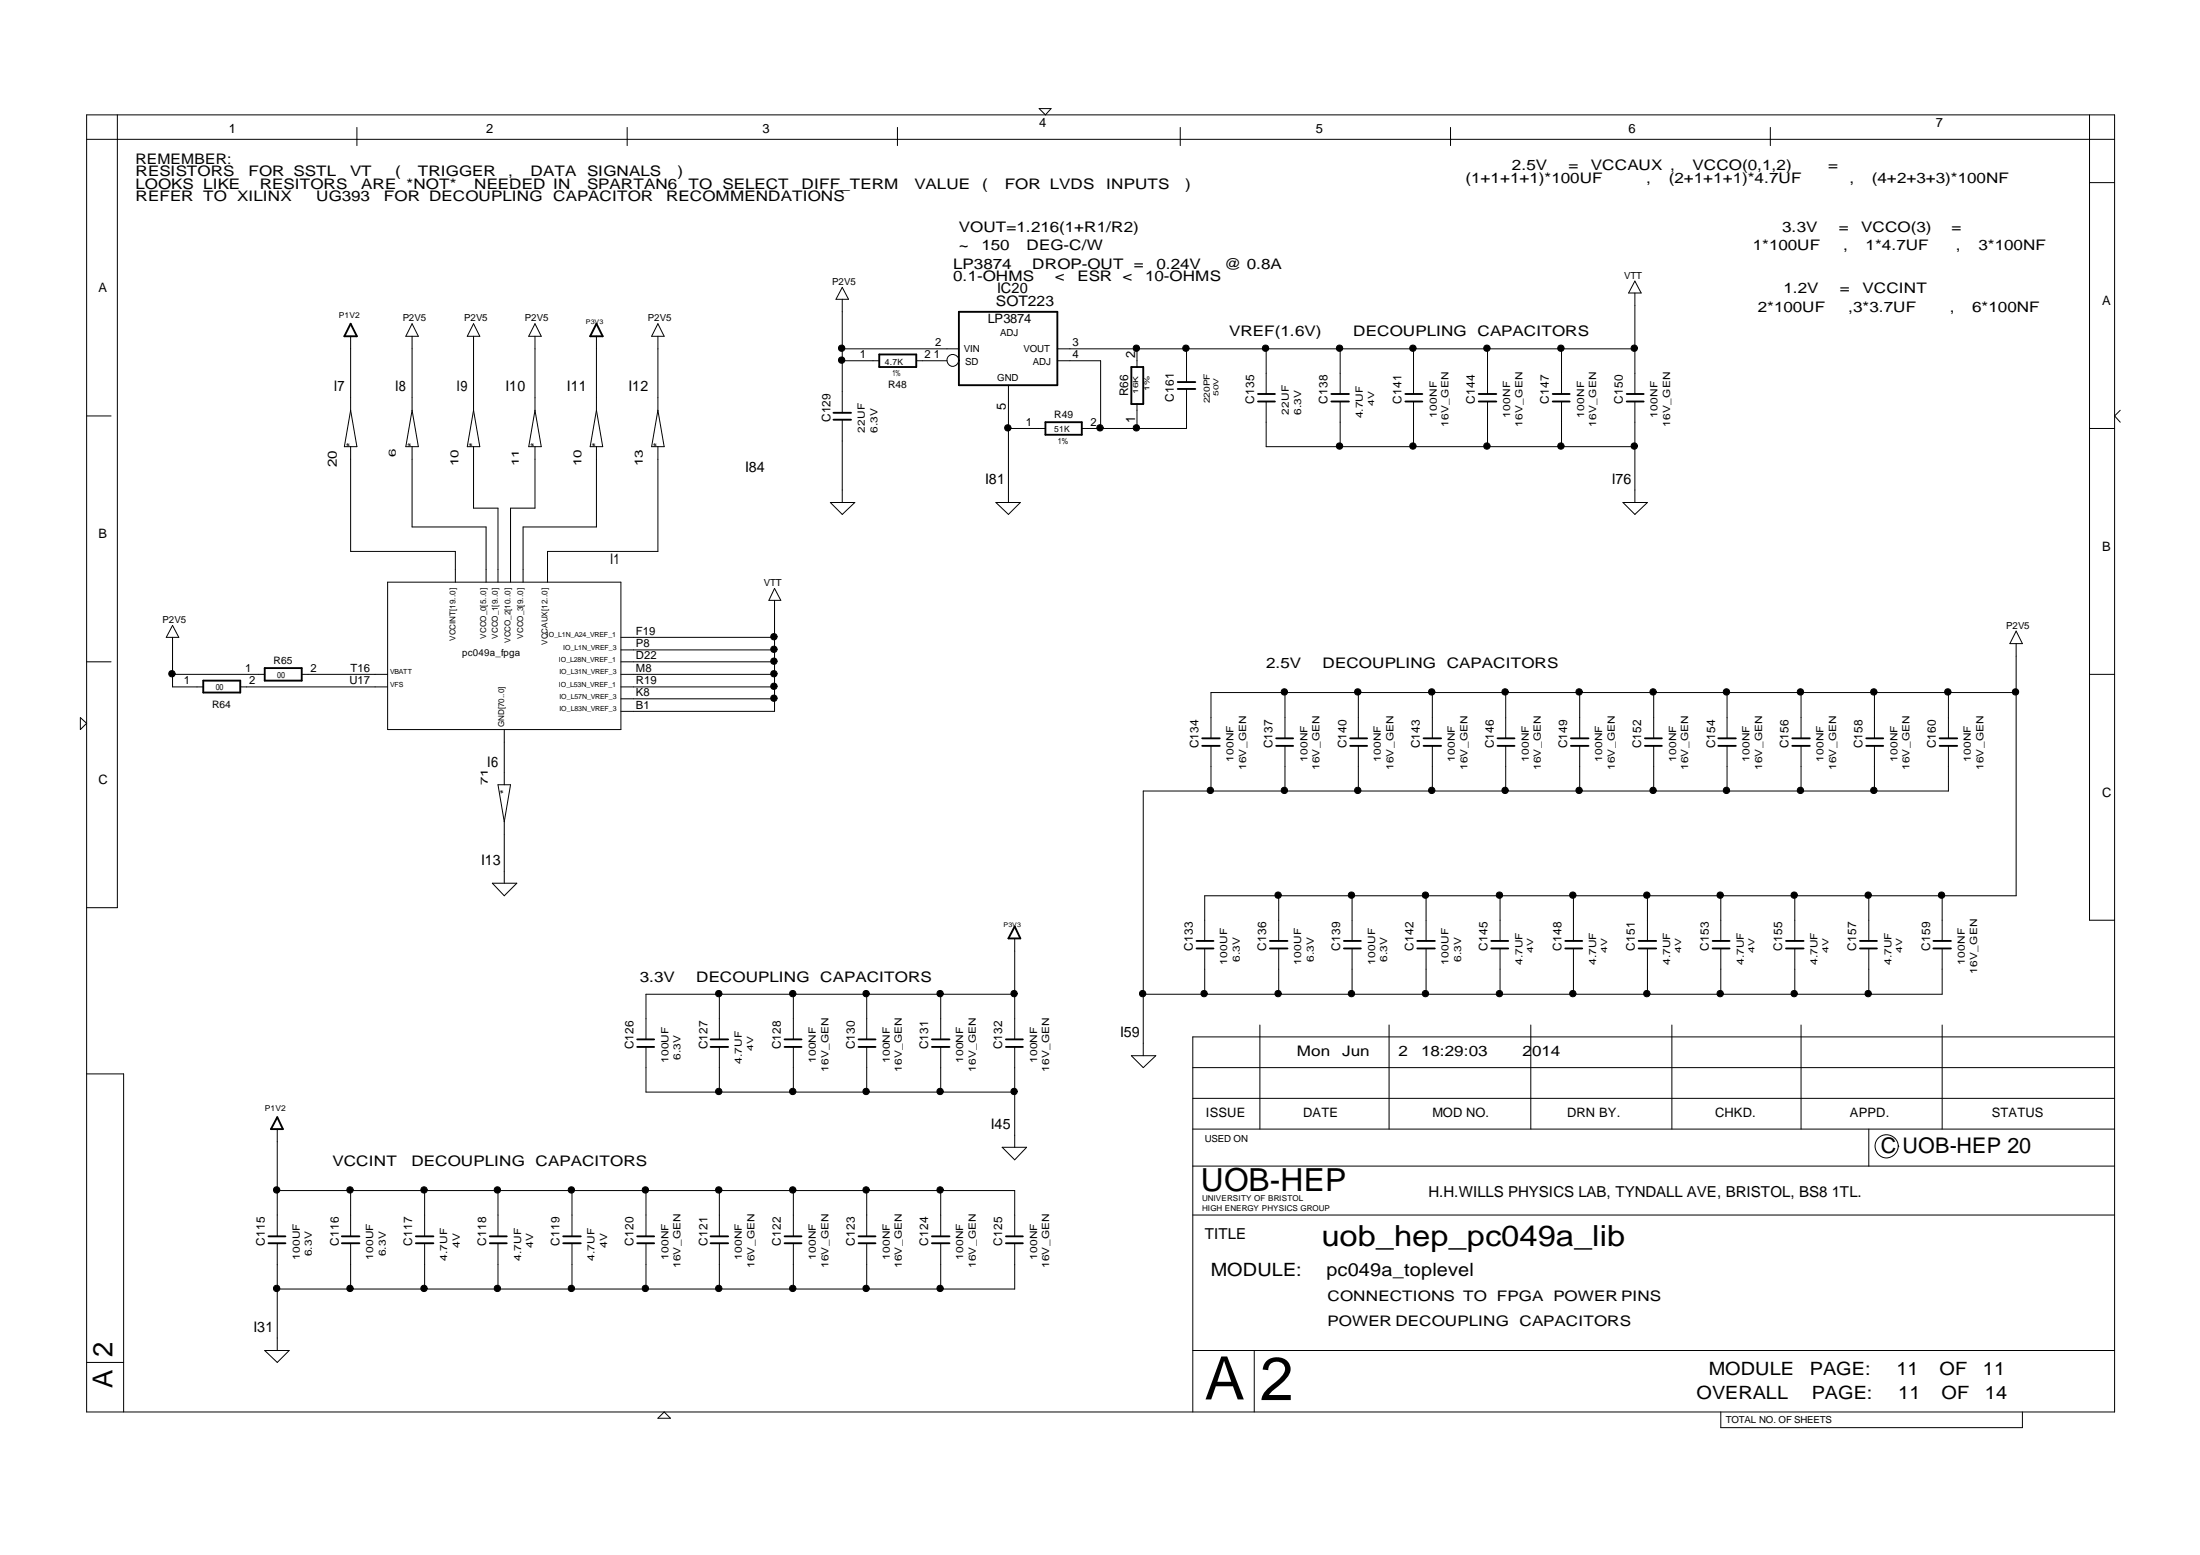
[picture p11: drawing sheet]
<svg xmlns="http://www.w3.org/2000/svg" width="297mm" height="210mm" viewBox="0 0 297 210" stroke-linecap="round" stroke-linejoin="round" font-family="sans-serif">
<g fill="none" stroke="#000" stroke-width=".25">
<path d="M47.3 43.7l.9 1.7h-1.7zM80.5 43.7l.9 1.7h-1.7zM112.5 56.7h2.4M112.5 55.7h2.4M118.7 47.8h5v1.7h-5zM129.5 42.1h13.3v9.9h-13.3zM141.2 57h4.9v1.7h-4.9zM152.8 49.5h1.6v5h-1.6zM159 52.5h2.4M159 51.6h2.4M169.9 54.2h2.2M169.9 53.2h2.2"/>
<path d="M179.8 54.2h2.3M179.8 53.2h2.3M189.8 54.2h2.2M189.8 53.2h2.2M199.7 54.2h2.3M199.7 53.2h2.3M209.6 54.2h2.3M209.6 53.2h2.3M219.6 54.2h2.3M219.6 53.2h2.3M27.4 91.9h5v1.6h-5zM35.7 90.2h5v1.7h-5z"/>
<path d="M162.3 99.7h2.4M172.3 99.7h2.3M182.3 99.7h2.3M192.2 99.7h2.4M202.2 99.7h2.3M212.1 99.7h2.4M222.1 99.7h2.3M232 99.7h2.4M242 99.7h2.4M252 99.7h2.3M261.9 99.7h2.4M162.3 100.7h2.4"/>
<path d="M172.3 100.7h2.3M182.3 100.7h2.3M192.2 100.7h2.4M202.2 100.7h2.3M212.1 100.7h2.4M222.1 100.7h2.3M232 100.7h2.4M242 100.7h2.4M252 100.7h2.3M261.9 100.7h2.4M137 125.1l.8 1.6h-1.6zM161.6 128h2.2"/>
<path d="M161.6 127h2.2M171.5 128h2.3M171.5 127h2.3M181.5 128h2.2M181.5 127h2.2M191.4 128h2.3M191.4 127h2.3M201.3 128h2.3M201.3 127h2.3M211.3 128h2.3M211.3 127h2.3M221.2 128h2.4"/>
<path d="M221.2 127h2.4M231.2 128h2.3M231.2 127h2.3M241.1 128h2.4M241.1 127h2.4M251.1 128h2.3M251.1 127h2.3M261 128h2.4M261 127h2.4M37.4 150.8l.8 1.6h-1.6zM86 141.3h2.3M86 140.3h2.3"/>
<path d="M95.9 141.3h2.4M95.9 140.3h2.4M105.9 141.3h2.3M105.9 140.3h2.3M115.9 141.3h2.3M115.9 140.3h2.3M125.8 141.3h2.4M125.8 140.3h2.4M135.8 141.3h2.3M135.8 140.3h2.3M36.2 167.8h2.3M36.2 166.9h2.3"/>
<path d="M46.2 167.8h2.3M46.2 166.9h2.3M56.1 167.8h2.4M56.1 166.9h2.4M66.1 167.8h2.3M66.1 166.9h2.3M76 167.8h2.4M76 166.9h2.4M86 167.8h2.3M86 166.9h2.3M95.9 167.8h2.4M95.9 166.9h2.4"/>
<path d="M105.9 167.8h2.3M105.9 166.9h2.3M115.9 167.8h2.3M115.9 166.9h2.3M125.8 167.8h2.4M125.8 166.9h2.4M135.8 167.8h2.3M135.8 166.9h2.3"/>
</g>
<g fill="none" stroke="#000" stroke-width=".14">
<path d="M11.7 15.5h273.8v175.1h-273.8zM11.7 18.8h273.8M15.8 15.5v107h-4.1M48.2 17.2v2.5M84.7 17.2v2.5M121.2 17.2v2.5M140.3 14.7h1.6l-.7 .8zM159.4 17.2v2.5M195.8 17.2v2.5M239 17.2v2.5M282.1 15.5v108.7h3.4M113.7 38.8l.9 1.6h-1.7z"/>
<path d="M220.7 39.6v13.6M220.7 37.9l.9 1.7h-1.7zM282.1 24.7h3.4M11.7 56.1h3.3M47.3 55.4l.9 4.9h-1.7zM47.3 45.4v10M55.6 55.4l.9 4.9h-1.7zM55.6 43.7l.9 1.7h-1.7zM55.6 45.4v10M63.9 55.4l.9 4.9h-1.7zM63.9 43.7l.9 1.7h-1.7zM63.9 45.4v10"/>
<path d="M72.2 55.4l.9 4.9h-1.7zM72.2 45.4v10M72.2 43.7l.9 1.7h-1.7zM80.5 55.4l.9 4.9h-1.7zM80.5 45.4v10M88.8 55.4l.9 4.9h-1.7zM88.8 45.4v10M88.8 43.7l.9 1.7h-1.7zM113.7 48.7h5M113.7 47.1h15.8M113.7 40.4v15.3M113.7 56.7v11.1"/>
<path d="M123.7 48.7h4.2M129.5 48.6a.8 .8 0 0 1-1.1 .8 .8 .8 0 0 1-.3-1.3 .8 .8 0 0 1 1.3 .2l.2 .4M136.2 52v15.8M136.2 57.8h5M142.8 48.7h5.8v9.1M142.8 47.1h77.9M153.5 47.1v2.4M153.5 54.5v3.3M160.2 52.5v5.3h-14.1M160.2 47.1v4.5M171 54.2v6.1h49.7M171 47.1v6.1"/>
<path d="M180.9 47.1v6.1M180.9 54.2v6.1M190.9 47.1v6.1M190.9 54.2v6.1M200.8 47.1v6.1M200.8 54.2v6.1M210.8 47.1v6.1M210.8 54.2v6.1M220.7 54.2v13.6M282.1 57.8h3.4M286.3 55.4l-.8 .7 .8 .9M47.3 60.3v14.1h14.2v4.2"/>
<path d="M52.3 78.6h31.5v19.9h-31.5zM55.6 60.3v10.8h10v7.5M63.9 60.3v8.3h3.3v10M72.2 60.3v8.3h-3.3v10M80.5 60.3v10.8h-9.9v7.5M88.8 60.3v14.1h-14.9v4.2M104.6 79.4l.8 1.6h-1.6zM112.1 67.8h3.3l-1.7 1.6zM134.5 67.8h3.3l-1.6 1.6zM219.1 67.8h3.3l-1.7 1.6zM10.8 96.9l.9 .7-.9 .9zM11.7 89.3h3.3"/>
<path d="M23.3 84.4l.8 1.6h-1.7zM23.3 91h12.4M23.3 86v6.7h4.1M32.4 92.7h19.9M40.7 91h11.6M68.1 98.5v7.4M83.8 86h20.8M83.8 87.7h20.8M83.8 89.3h20.8M83.8 91h20.8M83.8 92.7h20.8M83.8 94.3h20.8"/>
<path d="M104.6 81v15h-20.8M173.5 93.5v6.2M183.4 93.5v6.2M193.4 93.5v6.2M203.3 93.5v6.2M213.3 93.5v6.2M223.3 93.5v6.2M233.2 93.5v6.2M243.2 93.5v6.2M253.1 93.5v6.2M263.1 93.5v6.2M272.2 86.9v34h-109.5v6.1"/>
<path d="M272.2 93.5h-108.7v6.2M272.2 85.2l.9 1.7h-1.7zM282.1 91h3.4M66.5 119.2h3.3l-1.7 1.7zM67.2 105.9h1.7l-.8 5zM68.1 110.9v8.3M163.5 100.7v6.1M173.5 100.7v6.1M183.4 100.7v6.1M193.4 100.7v6.1M203.3 100.7v6.1M213.3 100.7v6.1"/>
<path d="M223.3 100.7v6.1M233.2 100.7v6.1M243.2 100.7v6.1M253.1 100.7v6.1M263.1 100.7v6.1h-108.7v35.7M97.1 134.2v6.1M107.1 134.2v6.1M117 134.2v6.1M127 134.2v6.1M137 126.7v13.6M137 134.2h-49.8v6.1M162.7 128v6.2"/>
<path d="M170.1 138.4v14M172.6 120.9v6.1M172.6 128v6.2M182.6 120.9v6.1M182.6 128v6.2M187.5 138.4v14M192.5 120.9v6.1M192.5 128v6.2M202.5 120.9v6.1M202.5 128v6.2M206.7 138.4v14M212.4 120.9v6.1"/>
<path d="M212.4 128v6.2M222.4 120.9v6.1M222.4 128v6.2M225.7 138.4v14M232.3 120.9v6.1M232.3 128v6.2M242.3 120.9v6.1M242.3 128v6.2M243.2 138.4v14M252.3 120.9v6.1M252.3 128v6.2M262.2 120.9v6.1"/>
<path d="M262.2 128v6.2h-107.8M262.2 138.4v14M285.5 140h-124.5v50.6M11.7 145h5v45.6M37.4 152.4v14.5M87.2 141.3v6.1h49.8M97.1 141.3v6.1M107.1 141.3v6.1M117 141.3v6.1M127 141.3v6.1M135.3 154.9h3.3l-1.6 1.7zM137 141.3v13.6"/>
<path d="M152.8 142.5h3.3l-1.7 1.6zM161 148.3h124.5M161 144.1h124.5M161 157.4h124.5M161 152.4h124.5M252.3 152.4v5M256.3 154.7a1.56 1.56 0 0 1-2.2 1.5 1.56 1.56 0 0 1-.4-2.6 1.56 1.56 0 0 1 2.5 .6l.2 .6M37.4 167.8v14.5M37.4 160.7h99.6v6.2M47.3 160.7v6.2M47.3 167.8v6.2M57.3 160.7v6.2"/>
<path d="M57.3 167.8v6.2M67.2 160.7v6.2M67.2 167.8v6.2M77.2 160.7v6.2M77.2 167.8v6.2M87.2 160.7v6.2M87.2 167.8v6.2M97.1 160.7v6.2M97.1 167.8v6.2M107.1 160.7v6.2M107.1 167.8v6.2M117 160.7v6.2"/>
<path d="M117 167.8v6.2M127 160.7v6.2M127 167.8v6.2M137 167.8v6.2h-99.6M161 164h124.5M11.7 183.9h5M35.7 182.3h3.3l-1.6 1.6zM88.8 191.4l.9-.8 .8 .8zM161 182.3h124.5M169.3 182.3v8.3M232.3 190.6v2.1h40.8v-2.1"/>
<circle cx="113.6" cy="47" r=".43"/>
<circle cx="113.6" cy="48.6" r=".43"/>
<circle cx="136.1" cy="57.8" r=".43"/>
<circle cx="148.5" cy="57.8" r=".43"/>
<circle cx="153.4" cy="57.8" r=".43"/>
<circle cx="153.4" cy="47" r=".43"/>
<circle cx="160.1" cy="47" r=".43"/>
<circle cx="170.9" cy="47" r=".43"/>
<circle cx="180.9" cy="47" r=".43"/>
<circle cx="190.8" cy="47" r=".43"/>
<circle cx="200.8" cy="47" r=".43"/>
<circle cx="210.7" cy="47" r=".43"/>
<circle cx="220.6" cy="47" r=".43"/>
<circle cx="180.9" cy="60.2" r=".43"/>
<circle cx="190.8" cy="60.2" r=".43"/>
<circle cx="200.8" cy="60.2" r=".43"/>
<circle cx="210.7" cy="60.2" r=".43"/>
<circle cx="220.6" cy="60.2" r=".43"/>
<circle cx="23.2" cy="90.9" r=".43"/>
<circle cx="104.5" cy="87.6" r=".43"/>
<circle cx="104.5" cy="85.9" r=".43"/>
<circle cx="104.5" cy="90.9" r=".43"/>
<circle cx="104.5" cy="94.2" r=".43"/>
<circle cx="104.5" cy="89.3" r=".43"/>
<circle cx="104.5" cy="92.6" r=".43"/>
<circle cx="173.4" cy="93.4" r=".43"/>
<circle cx="183.3" cy="93.4" r=".43"/>
<circle cx="193.3" cy="93.4" r=".43"/>
<circle cx="203.2" cy="93.4" r=".43"/>
<circle cx="213.2" cy="93.4" r=".43"/>
<circle cx="223.2" cy="93.4" r=".43"/>
<circle cx="233.1" cy="93.4" r=".43"/>
<circle cx="243.1" cy="93.4" r=".43"/>
<circle cx="253" cy="93.4" r=".43"/>
<circle cx="263" cy="93.4" r=".43"/>
<circle cx="272.1" cy="93.4" r=".43"/>
<circle cx="163.4" cy="106.7" r=".43"/>
<circle cx="173.4" cy="106.7" r=".43"/>
<circle cx="183.3" cy="106.7" r=".43"/>
<circle cx="193.3" cy="106.7" r=".43"/>
<circle cx="203.2" cy="106.7" r=".43"/>
<circle cx="213.2" cy="106.7" r=".43"/>
<circle cx="223.2" cy="106.7" r=".43"/>
<circle cx="233.1" cy="106.7" r=".43"/>
<circle cx="243.1" cy="106.7" r=".43"/>
<circle cx="253" cy="106.7" r=".43"/>
<circle cx="97" cy="134.1" r=".43"/>
<circle cx="107" cy="134.1" r=".43"/>
<circle cx="116.9" cy="134.1" r=".43"/>
<circle cx="126.9" cy="134.1" r=".43"/>
<circle cx="136.9" cy="134.1" r=".43"/>
<circle cx="154.3" cy="134.1" r=".43"/>
<circle cx="162.6" cy="134.1" r=".43"/>
<circle cx="172.6" cy="120.8" r=".43"/>
<circle cx="172.6" cy="134.1" r=".43"/>
<circle cx="182.5" cy="120.8" r=".43"/>
<circle cx="182.5" cy="134.1" r=".43"/>
<circle cx="192.5" cy="120.8" r=".43"/>
<circle cx="192.5" cy="134.1" r=".43"/>
<circle cx="202.4" cy="120.8" r=".43"/>
<circle cx="202.4" cy="134.1" r=".43"/>
<circle cx="212.4" cy="120.8" r=".43"/>
<circle cx="212.4" cy="134.1" r=".43"/>
<circle cx="222.3" cy="120.8" r=".43"/>
<circle cx="222.3" cy="134.1" r=".43"/>
<circle cx="232.2" cy="120.8" r=".43"/>
<circle cx="232.2" cy="134.1" r=".43"/>
<circle cx="242.2" cy="120.8" r=".43"/>
<circle cx="242.2" cy="134.1" r=".43"/>
<circle cx="252.2" cy="120.8" r=".43"/>
<circle cx="252.2" cy="134.1" r=".43"/>
<circle cx="262.1" cy="120.8" r=".43"/>
<circle cx="97" cy="147.3" r=".43"/>
<circle cx="107" cy="147.3" r=".43"/>
<circle cx="116.9" cy="147.3" r=".43"/>
<circle cx="126.9" cy="147.3" r=".43"/>
<circle cx="136.9" cy="147.3" r=".43"/>
<circle cx="37.3" cy="160.6" r=".43"/>
<circle cx="37.3" cy="173.9" r=".43"/>
<circle cx="47.3" cy="160.6" r=".43"/>
<circle cx="47.3" cy="173.9" r=".43"/>
<circle cx="57.2" cy="160.6" r=".43"/>
<circle cx="57.2" cy="173.9" r=".43"/>
<circle cx="67.1" cy="160.6" r=".43"/>
<circle cx="67.1" cy="173.9" r=".43"/>
<circle cx="77.1" cy="160.6" r=".43"/>
<circle cx="77.1" cy="173.9" r=".43"/>
<circle cx="87.1" cy="160.6" r=".43"/>
<circle cx="87.1" cy="173.9" r=".43"/>
<circle cx="97" cy="160.6" r=".43"/>
<circle cx="97" cy="173.9" r=".43"/>
<circle cx="107" cy="160.6" r=".43"/>
<circle cx="107" cy="173.9" r=".43"/>
<circle cx="116.9" cy="173.9" r=".43"/>
<circle cx="116.9" cy="160.6" r=".43"/>
<circle cx="126.9" cy="173.9" r=".43"/>
<circle cx="126.9" cy="160.6" r=".43"/>
</g>
<g fill="#000">
<circle cx="113.6" cy="47" r=".43"/>
<circle cx="113.6" cy="48.6" r=".43"/>
<circle cx="136.1" cy="57.8" r=".43"/>
<circle cx="148.5" cy="57.8" r=".43"/>
<circle cx="153.4" cy="57.8" r=".43"/>
<circle cx="153.4" cy="47" r=".43"/>
<circle cx="160.1" cy="47" r=".43"/>
<circle cx="170.9" cy="47" r=".43"/>
<circle cx="180.9" cy="47" r=".43"/>
<circle cx="190.8" cy="47" r=".43"/>
<circle cx="200.8" cy="47" r=".43"/>
<circle cx="210.7" cy="47" r=".43"/>
<circle cx="220.6" cy="47" r=".43"/>
<circle cx="180.9" cy="60.2" r=".43"/>
<circle cx="190.8" cy="60.2" r=".43"/>
<circle cx="200.8" cy="60.2" r=".43"/>
<circle cx="210.7" cy="60.2" r=".43"/>
<circle cx="220.6" cy="60.2" r=".43"/>
<circle cx="23.2" cy="90.9" r=".43"/>
<circle cx="104.5" cy="87.6" r=".43"/>
<circle cx="104.5" cy="85.9" r=".43"/>
<circle cx="104.5" cy="90.9" r=".43"/>
<circle cx="104.5" cy="94.2" r=".43"/>
<circle cx="104.5" cy="89.3" r=".43"/>
<circle cx="104.5" cy="92.6" r=".43"/>
<circle cx="173.4" cy="93.4" r=".43"/>
<circle cx="183.3" cy="93.4" r=".43"/>
<circle cx="193.3" cy="93.4" r=".43"/>
<circle cx="203.2" cy="93.4" r=".43"/>
<circle cx="213.2" cy="93.4" r=".43"/>
<circle cx="223.2" cy="93.4" r=".43"/>
<circle cx="233.1" cy="93.4" r=".43"/>
<circle cx="243.1" cy="93.4" r=".43"/>
<circle cx="253" cy="93.4" r=".43"/>
<circle cx="263" cy="93.4" r=".43"/>
<circle cx="272.1" cy="93.4" r=".43"/>
<circle cx="163.4" cy="106.7" r=".43"/>
<circle cx="173.4" cy="106.7" r=".43"/>
<circle cx="183.3" cy="106.7" r=".43"/>
<circle cx="193.3" cy="106.7" r=".43"/>
<circle cx="203.2" cy="106.7" r=".43"/>
<circle cx="213.2" cy="106.7" r=".43"/>
<circle cx="223.2" cy="106.7" r=".43"/>
<circle cx="233.1" cy="106.7" r=".43"/>
<circle cx="243.1" cy="106.7" r=".43"/>
<circle cx="253" cy="106.7" r=".43"/>
<circle cx="97" cy="134.1" r=".43"/>
<circle cx="107" cy="134.1" r=".43"/>
<circle cx="116.9" cy="134.1" r=".43"/>
<circle cx="126.9" cy="134.1" r=".43"/>
<circle cx="136.9" cy="134.1" r=".43"/>
<circle cx="154.3" cy="134.1" r=".43"/>
<circle cx="162.6" cy="134.1" r=".43"/>
<circle cx="172.6" cy="120.8" r=".43"/>
<circle cx="172.6" cy="134.1" r=".43"/>
<circle cx="182.5" cy="120.8" r=".43"/>
<circle cx="182.5" cy="134.1" r=".43"/>
<circle cx="192.5" cy="120.8" r=".43"/>
<circle cx="192.5" cy="134.1" r=".43"/>
<circle cx="202.4" cy="120.8" r=".43"/>
<circle cx="202.4" cy="134.1" r=".43"/>
<circle cx="212.4" cy="120.8" r=".43"/>
<circle cx="212.4" cy="134.1" r=".43"/>
<circle cx="222.3" cy="120.8" r=".43"/>
<circle cx="222.3" cy="134.1" r=".43"/>
<circle cx="232.2" cy="120.8" r=".43"/>
<circle cx="232.2" cy="134.1" r=".43"/>
<circle cx="242.2" cy="120.8" r=".43"/>
<circle cx="242.2" cy="134.1" r=".43"/>
<circle cx="252.2" cy="120.8" r=".43"/>
<circle cx="252.2" cy="134.1" r=".43"/>
<circle cx="262.1" cy="120.8" r=".43"/>
<circle cx="97" cy="147.3" r=".43"/>
<circle cx="107" cy="147.3" r=".43"/>
<circle cx="116.9" cy="147.3" r=".43"/>
<circle cx="126.9" cy="147.3" r=".43"/>
<circle cx="136.9" cy="147.3" r=".43"/>
<circle cx="37.3" cy="160.6" r=".43"/>
<circle cx="37.3" cy="173.9" r=".43"/>
<circle cx="47.3" cy="160.6" r=".43"/>
<circle cx="47.3" cy="173.9" r=".43"/>
<circle cx="57.2" cy="160.6" r=".43"/>
<circle cx="57.2" cy="173.9" r=".43"/>
<circle cx="67.1" cy="160.6" r=".43"/>
<circle cx="67.1" cy="173.9" r=".43"/>
<circle cx="77.1" cy="160.6" r=".43"/>
<circle cx="77.1" cy="173.9" r=".43"/>
<circle cx="87.1" cy="160.6" r=".43"/>
<circle cx="87.1" cy="173.9" r=".43"/>
<circle cx="97" cy="160.6" r=".43"/>
<circle cx="97" cy="173.9" r=".43"/>
<circle cx="107" cy="160.6" r=".43"/>
<circle cx="107" cy="173.9" r=".43"/>
<circle cx="116.9" cy="173.9" r=".43"/>
<circle cx="116.9" cy="160.6" r=".43"/>
<circle cx="126.9" cy="173.9" r=".43"/>
<circle cx="126.9" cy="160.6" r=".43"/>
</g>
<text font-size="8.2" x="170.1" y="189">2</text>
<text font-size="8.1" x="162.7" y="188.9">A</text>
<text font-size="4.3" x="162.1" y="160.7">UOB-HEP</text>
<text font-size="3.9" x="178.4" y="168.2">uob_hep_pc049a_lib</text>
<g font-size="3.7">
<text x="15.2" y="183.1" transform="rotate(-90 15.2 183.1)">2</text>
<text x="15.2" y="187.3" transform="rotate(-90 15.2 187.3)">A</text>
</g>
<text font-size="2.9" x="253.9" y="155.6">C UOB-HEP 20</text>
<g font-size="2.5">
<text x="163.5" y="172.3">MODULE:</text>
<text x="179.1" y="172.3">pc049a_toplevel</text>
<text x="230.7" y="185.6">MODULE</text>
<text x="244.4" y="185.6">PAGE:</text>
<text x="256" y="185.6">11</text>
<text x="261.9" y="185.6">OF</text>
<text x="267.7" y="185.6">11</text>
<text x="229" y="188.9">OVERALL</text>
<text x="244.6" y="188.9">PAGE:</text>
<text x="256.3" y="188.9">11</text>
<text x="262.1" y="188.9">OF</text>
<text x="268" y="188.9">14</text>
</g>
<g font-size="2">
<text x="18.3" y="23.8">RESISTORS</text>
<text x="18.3" y="22.2">REMEMBER:</text>
<text x="33.5" y="23.8">FOR SSTL</text>
<text x="47.3" y="23.8">VT</text>
<text x="53.4" y="23.8">(</text>
<text x="56.4" y="23.8">TRIGGER</text>
<text x="68.6" y="23.8">,</text>
<text x="71.6" y="23.8">DATA</text>
<text x="79.3" y="23.8">SIGNALS</text>
<text x="91.5" y="23.8">)</text>
<text x="204.1" y="23">2.5V</text>
<text x="211.8" y="23">=</text>
<text x="214.8" y="23">VCCAUX ,</text>
<text x="228.5" y="23">VCCO(0,1,2)</text>
<text x="246.8" y="23">=</text>
<text x="18.3" y="27.1">REFER TO XILINX</text>
<text x="18.3" y="25.5">LOOKS LIKE</text>
<text x="35.1" y="25.5">RESITORS</text>
<text x="42.7" y="27.1">UG393</text>
<text x="48.8" y="25.5">ARE *NOT*</text>
<text x="51.8" y="27.1">FOR DECOUPLING</text>
<text x="64" y="25.5">NEEDED IN</text>
<text x="74.7" y="27.1">CAPACITOR</text>
<text x="79.3" y="25.5">SPARTAN6</text>
<text x="89.9" y="27.1">RECOMMENDATIONS</text>
<text x="93" y="25.5">TO SELECT</text>
<text x="108.2" y="25.5">DIFF_TERM</text>
<text x="123.5" y="25.5">VALUE</text>
<text x="132.6" y="25.5">(</text>
<text x="135.6" y="25.5">FOR LVDS</text>
<text x="149.4" y="25.5">INPUTS</text>
<text x="160" y="25.5">)</text>
<text x="197.9" y="24.7">(1+1+1+1)*100UF</text>
<text x="222.3" y="24.7">,</text>
<text x="225.3" y="24.7">(2+1+1+1)*4.7UF</text>
<text x="249.7" y="24.7">,</text>
<text x="252.7" y="24.7">(4+2+3+3)*100NF</text>
<text x="129.5" y="31.3">VOUT=1.216(1+R1/R2)</text>
<text x="129.5" y="33.8">~</text>
<text x="132.5" y="33.8">150</text>
<text x="138.6" y="33.8">DEG-C/W</text>
<text x="236.7" y="33.8">1*100UF</text>
<text x="240.6" y="31.3">3.3V</text>
<text x="248.3" y="31.3">=</text>
<text x="248.8" y="33.8">,</text>
<text x="251.3" y="31.3">VCCO(3)</text>
<text x="251.9" y="33.8">1*4.7UF</text>
<text x="263.5" y="31.3">=</text>
<text x="264.1" y="33.8">,</text>
<text x="267.1" y="33.8">3*100NF</text>
<text x="128.7" y="36.2">LP3874</text>
<text x="128.7" y="37.9">0.1-OHMS</text>
<text x="134.5" y="41.2">SOT223</text>
<text x="134.6" y="39.6">IC20</text>
<text x="139.4" y="36.2">DROP-OUT</text>
<text x="142.4" y="37.9">&lt;</text>
<text x="145.5" y="37.9">ESR</text>
<text x="151.6" y="37.9">&lt;</text>
<text x="153.1" y="36.2">=</text>
<text x="154.6" y="37.9">10-OHMS</text>
<text x="156.1" y="36.2">0.24V</text>
<text x="165.3" y="36.2">@ 0.8A</text>
<text x="240.8" y="39.6">1.2V</text>
<text x="248.4" y="39.6">=</text>
<text x="251.5" y="39.6">VCCINT</text>
<text x="166" y="45.4">VREF(1.6V)</text>
<text x="182.7" y="45.4">DECOUPLING</text>
<text x="199.5" y="45.4">CAPACITORS</text>
<text x="237.3" y="42.1">2*100UF</text>
<text x="249.5" y="42.1">,3*3.7UF</text>
<text x="263.2" y="42.1">,</text>
<text x="266.3" y="42.1">6*100NF</text>
<text x="45.1" y="52.8">I7</text>
<text x="53.4" y="52.8">I8</text>
<text x="61.6" y="52.8">I9</text>
<text x="68.3" y="52.8">I10</text>
<text x="76.6" y="52.8">I11</text>
<text x="84.8" y="52.8">I12</text>
<text x="100.6" y="63.7">I84</text>
<text x="133" y="65.3">I81</text>
<text x="217.6" y="65.3">I76</text>
<text x="82.4" y="76.1">I1</text>
<text x="171" y="90.2">2.5V</text>
<text x="178.6" y="90.2">DECOUPLING</text>
<text x="195.3" y="90.2">CAPACITORS</text>
<text x="65.8" y="103.5">I6</text>
<text x="65" y="116.8">I13</text>
<text x="86.4" y="132.5">3.3V</text>
<text x="94" y="132.5">DECOUPLING</text>
<text x="110.8" y="132.5">CAPACITORS</text>
<text x="151.2" y="140">I59</text>
<text x="175.1" y="142.5">Mon</text>
<text x="181.2" y="142.5">Jun</text>
<text x="188.8" y="142.5">2</text>
<text x="191.9" y="142.5">18:29:03</text>
<text x="205.6" y="142.5">2014</text>
<text x="133.8" y="152.4">I45</text>
<text x="44.9" y="157.4">VCCINT</text>
<text x="55.6" y="157.4">DECOUPLING</text>
<text x="72.3" y="157.4">CAPACITORS</text>
<text x="192.9" y="161.6">H.H.WILLS PHYSICS LAB, TYNDALL AVE, BRISTOL, BS8 1TL.</text>
<text x="162.7" y="167.3">TITLE</text>
<text x="34.2" y="179.8">I31</text>
<text x="179.3" y="179">POWER DECOUPLING</text>
<text x="179.3" y="175.6">CONNECTIONS TO FPGA POWER PINS</text>
<text x="205.2" y="179">CAPACITORS</text>
</g>
<g font-size="1.7">
<text x="30.9" y="18">1</text>
<text x="65.6" y="18">2</text>
<text x="103" y="18">3</text>
<text x="140.3" y="17.1">4</text>
<text x="177.6" y="18">5</text>
<text x="219.9" y="18">6</text>
<text x="261.4" y="17.1">7</text>
<text x="13.3" y="39.5">A</text>
<text x="283.8" y="41.2">A</text>
<text x="133.4" y="43.6">LP3874</text>
<text x="153.3" y="48.4" transform="rotate(-90 153.3 48.4)">2</text>
<text x="135.8" y="55.4" transform="rotate(-90 135.8 55.4)">5</text>
<text x="153.3" y="57.2" transform="rotate(-90 153.3 57.2)">1</text>
<text x="45.5" y="63.1" transform="rotate(-90 45.5 63.1)">20</text>
<text x="13.3" y="72.7">B</text>
<text x="283.8" y="74.3">B</text>
<text x="13.3" y="105.8">C</text>
<text x="283.8" y="107.5">C</text>
<text x="162.8" y="150.7">ISSUE</text>
<text x="175.9" y="150.7">DATE</text>
<text x="193.4" y="150.7">MOD NO.</text>
<text x="211.6" y="150.7">DRN BY.</text>
<text x="231.6" y="150.7">CHKD.</text>
<text x="249.8" y="150.7">APPD.</text>
<text x="268.9" y="150.7">STATUS</text>
</g>
<g font-size="1.6">
<text x="152.3" y="53.5" transform="rotate(-90 152.3 53.5)">R66</text>
<text x="112.1" y="57" transform="rotate(-90 112.1 57)">C129</text>
<text x="158.5" y="54.2" transform="rotate(-90 158.5 54.2)">C161</text>
<text x="169.3" y="54.5" transform="rotate(-90 169.3 54.5)">C135</text>
<text x="179.3" y="54.5" transform="rotate(-90 179.3 54.5)">C138</text>
<text x="189.2" y="54.5" transform="rotate(-90 189.2 54.5)">C141</text>
<text x="199.1" y="54.5" transform="rotate(-90 199.1 54.5)">C144</text>
<text x="209.1" y="54.5" transform="rotate(-90 209.1 54.5)">C147</text>
<text x="219.1" y="54.5" transform="rotate(-90 219.1 54.5)">C150</text>
<text x="161.8" y="101" transform="rotate(-90 161.8 101)">C134</text>
<text x="171.8" y="101" transform="rotate(-90 171.8 101)">C137</text>
<text x="181.8" y="101" transform="rotate(-90 181.8 101)">C140</text>
<text x="191.7" y="101" transform="rotate(-90 191.7 101)">C143</text>
<text x="201.7" y="101" transform="rotate(-90 201.7 101)">C146</text>
<text x="211.6" y="101" transform="rotate(-90 211.6 101)">C149</text>
<text x="221.6" y="101" transform="rotate(-90 221.6 101)">C152</text>
<text x="231.6" y="101" transform="rotate(-90 231.6 101)">C154</text>
<text x="241.5" y="101" transform="rotate(-90 241.5 101)">C156</text>
<text x="251.5" y="101" transform="rotate(-90 251.5 101)">C158</text>
<text x="261.4" y="101" transform="rotate(-90 261.4 101)">C160</text>
<text x="161" y="128.4" transform="rotate(-90 161 128.4)">C133</text>
<text x="171" y="128.4" transform="rotate(-90 171 128.4)">C136</text>
<text x="180.9" y="128.4" transform="rotate(-90 180.9 128.4)">C139</text>
<text x="190.9" y="128.4" transform="rotate(-90 190.9 128.4)">C142</text>
<text x="200.8" y="128.4" transform="rotate(-90 200.8 128.4)">C145</text>
<text x="210.8" y="128.4" transform="rotate(-90 210.8 128.4)">C148</text>
<text x="220.7" y="128.4" transform="rotate(-90 220.7 128.4)">C151</text>
<text x="230.7" y="128.4" transform="rotate(-90 230.7 128.4)">C153</text>
<text x="240.6" y="128.4" transform="rotate(-90 240.6 128.4)">C155</text>
<text x="250.6" y="128.4" transform="rotate(-90 250.6 128.4)">C157</text>
<text x="260.6" y="128.4" transform="rotate(-90 260.6 128.4)">C159</text>
<text x="85.5" y="141.7" transform="rotate(-90 85.5 141.7)">C126</text>
<text x="95.5" y="141.7" transform="rotate(-90 95.5 141.7)">C127</text>
<text x="105.4" y="141.7" transform="rotate(-90 105.4 141.7)">C128</text>
<text x="115.4" y="141.7" transform="rotate(-90 115.4 141.7)">C130</text>
<text x="125.3" y="141.7" transform="rotate(-90 125.3 141.7)">C131</text>
<text x="135.3" y="141.7" transform="rotate(-90 135.3 141.7)">C132</text>
<text x="35.7" y="168.2" transform="rotate(-90 35.7 168.2)">C115</text>
<text x="45.7" y="168.2" transform="rotate(-90 45.7 168.2)">C116</text>
<text x="55.6" y="168.2" transform="rotate(-90 55.6 168.2)">C117</text>
<text x="65.6" y="168.2" transform="rotate(-90 65.6 168.2)">C118</text>
<text x="75.5" y="168.2" transform="rotate(-90 75.5 168.2)">C119</text>
<text x="85.5" y="168.2" transform="rotate(-90 85.5 168.2)">C120</text>
<text x="95.5" y="168.2" transform="rotate(-90 95.5 168.2)">C121</text>
<text x="105.4" y="168.2" transform="rotate(-90 105.4 168.2)">C122</text>
<text x="115.4" y="168.2" transform="rotate(-90 115.4 168.2)">C123</text>
<text x="125.3" y="168.2" transform="rotate(-90 125.3 168.2)">C124</text>
<text x="135.3" y="168.2" transform="rotate(-90 135.3 168.2)">C125</text>
</g>
<g font-size="1.5">
<text x="126.3" y="46.7">2</text>
<text x="144.8" y="46.7">3</text>
<text x="116.1" y="48.4">1</text>
<text x="124.8" y="48.4">2</text>
<text x="126.1" y="48.4">1</text>
<text x="144.8" y="48.4">4</text>
<text x="138.5" y="57.5">1</text>
<text x="147.2" y="57.5">2</text>
<text x="47.8" y="60.3" transform="rotate(-90 47.8 60.3)">*</text>
<text x="56.1" y="60.3" transform="rotate(-90 56.1 60.3)">*</text>
<text x="61.9" y="62.9" transform="rotate(-90 61.9 62.9)">10</text>
<text x="64.4" y="60.3" transform="rotate(-90 64.4 60.3)">*</text>
<text x="72.7" y="60.3" transform="rotate(-90 72.7 60.3)">*</text>
<text x="78.5" y="62.9" transform="rotate(-90 78.5 62.9)">10</text>
<text x="81" y="60.3" transform="rotate(-90 81 60.3)">*</text>
<text x="86.8" y="62.9" transform="rotate(-90 86.8 62.9)">13</text>
<text x="89.3" y="60.3" transform="rotate(-90 89.3 60.3)">*</text>
<text x="85.9" y="89">D22</text>
<text x="85.9" y="87.4">P8</text>
<text x="85.9" y="85.7">F19</text>
<text x="24.8" y="92.4">1</text>
<text x="33.1" y="90.7">1</text>
<text x="33.6" y="92.4">2</text>
<text x="41.9" y="90.7">2</text>
<text x="47.2" y="92.4">U17</text>
<text x="47.3" y="90.7">T16</text>
<text x="85.9" y="95.7">B1</text>
<text x="85.9" y="94">K8</text>
<text x="85.9" y="92.4">R19</text>
<text x="85.9" y="90.7">M8</text>
<text x="68.6" y="107.1" transform="rotate(-90 68.6 107.1)">*</text>
</g>
<g font-size="1.4">
<text x="119.9" y="52.3">R48</text>
<text x="142.3" y="56.5">R49</text>
<text x="36.9" y="89.7">R65</text>
<text x="28.6" y="95.5">R64</text>
</g>
<g font-size="1.3">
<text x="112.4" y="38.5">P2V5</text>
<text x="219.3" y="37.6">VTT</text>
<text x="54.4" y="43.4">P2V5</text>
<text x="62.7" y="43.4">P2V5</text>
<text x="70.9" y="43.4">P2V5</text>
<text x="87.5" y="43.4">P2V5</text>
<text x="130.1" y="47.5">VIN</text>
<text x="135.1" y="45.4">ADJ</text>
<text x="138.2" y="47.5">VOUT</text>
<text x="130.3" y="49.2">SD</text>
<text x="134.6" y="51.4">GND</text>
<text x="139.5" y="49.2">ADJ</text>
<text x="116.8" y="58.4" transform="rotate(-90 116.8 58.4)">22UF</text>
<text x="118.5" y="58.4" transform="rotate(-90 118.5 58.4)">6.3V</text>
<text x="174" y="56" transform="rotate(-90 174 56)">22UF</text>
<text x="175.7" y="56" transform="rotate(-90 175.7 56)">6.3V</text>
<text x="184" y="56.5" transform="rotate(-90 184 56.5)">4.7UF</text>
<text x="194" y="56.4" transform="rotate(-90 194 56.4)">100NF</text>
<text x="195.6" y="57.6" transform="rotate(-90 195.6 57.6)">16V_GEN</text>
<text x="203.9" y="56.4" transform="rotate(-90 203.9 56.4)">100NF</text>
<text x="205.6" y="57.6" transform="rotate(-90 205.6 57.6)">16V_GEN</text>
<text x="213.9" y="56.4" transform="rotate(-90 213.9 56.4)">100NF</text>
<text x="215.5" y="57.6" transform="rotate(-90 215.5 57.6)">16V_GEN</text>
<text x="223.8" y="56.4" transform="rotate(-90 223.8 56.4)">100NF</text>
<text x="225.5" y="57.6" transform="rotate(-90 225.5 57.6)">16V_GEN</text>
<text x="53.4" y="61.6" transform="rotate(-90 53.4 61.6)">6</text>
<text x="70" y="62.9" transform="rotate(-90 70 62.9)">11</text>
<text x="103.1" y="79.1">VTT</text>
<text x="21.9" y="84.1">P2V5</text>
<text x="62.4" y="88.6">pc049a_fpga</text>
<text x="270.9" y="84.8">P2V5</text>
<text x="65.9" y="105.9" transform="rotate(-90 65.9 105.9)">71</text>
<text x="166.6" y="102.9" transform="rotate(-90 166.6 102.9)">100NF</text>
<text x="168.2" y="104" transform="rotate(-90 168.2 104)">16V_GEN</text>
<text x="176.5" y="102.9" transform="rotate(-90 176.5 102.9)">100NF</text>
<text x="178.2" y="104" transform="rotate(-90 178.2 104)">16V_GEN</text>
<text x="186.4" y="102.9" transform="rotate(-90 186.4 102.9)">100NF</text>
<text x="188.1" y="104" transform="rotate(-90 188.1 104)">16V_GEN</text>
<text x="196.4" y="102.9" transform="rotate(-90 196.4 102.9)">100NF</text>
<text x="198.1" y="104" transform="rotate(-90 198.1 104)">16V_GEN</text>
<text x="206.4" y="102.9" transform="rotate(-90 206.4 102.9)">100NF</text>
<text x="208" y="104" transform="rotate(-90 208 104)">16V_GEN</text>
<text x="216.3" y="102.9" transform="rotate(-90 216.3 102.9)">100NF</text>
<text x="218" y="104" transform="rotate(-90 218 104)">16V_GEN</text>
<text x="226.3" y="102.9" transform="rotate(-90 226.3 102.9)">100NF</text>
<text x="227.9" y="104" transform="rotate(-90 227.9 104)">16V_GEN</text>
<text x="236.2" y="102.9" transform="rotate(-90 236.2 102.9)">100NF</text>
<text x="237.9" y="104" transform="rotate(-90 237.9 104)">16V_GEN</text>
<text x="246.2" y="102.9" transform="rotate(-90 246.2 102.9)">100NF</text>
<text x="247.9" y="104" transform="rotate(-90 247.9 104)">16V_GEN</text>
<text x="256.2" y="102.9" transform="rotate(-90 256.2 102.9)">100NF</text>
<text x="257.8" y="104" transform="rotate(-90 257.8 104)">16V_GEN</text>
<text x="266.1" y="102.9" transform="rotate(-90 266.1 102.9)">100NF</text>
<text x="267.8" y="104" transform="rotate(-90 267.8 104)">16V_GEN</text>
<text x="165.7" y="130.2" transform="rotate(-90 165.7 130.2)">100UF</text>
<text x="167.4" y="129.8" transform="rotate(-90 167.4 129.8)">6.3V</text>
<text x="175.7" y="130.2" transform="rotate(-90 175.7 130.2)">100UF</text>
<text x="177.4" y="129.8" transform="rotate(-90 177.4 129.8)">6.3V</text>
<text x="185.7" y="130.2" transform="rotate(-90 185.7 130.2)">100UF</text>
<text x="187.3" y="129.8" transform="rotate(-90 187.3 129.8)">6.3V</text>
<text x="195.6" y="130.2" transform="rotate(-90 195.6 130.2)">100UF</text>
<text x="197.3" y="129.8" transform="rotate(-90 197.3 129.8)">6.3V</text>
<text x="205.6" y="130.3" transform="rotate(-90 205.6 130.3)">4.7UF</text>
<text x="215.5" y="130.3" transform="rotate(-90 215.5 130.3)">4.7UF</text>
<text x="225.5" y="130.3" transform="rotate(-90 225.5 130.3)">4.7UF</text>
<text x="235.5" y="130.3" transform="rotate(-90 235.5 130.3)">4.7UF</text>
<text x="245.4" y="130.3" transform="rotate(-90 245.4 130.3)">4.7UF</text>
<text x="255.4" y="130.3" transform="rotate(-90 255.4 130.3)">4.7UF</text>
<text x="265.3" y="130.2" transform="rotate(-90 265.3 130.2)">100NF</text>
<text x="267" y="131.4" transform="rotate(-90 267 131.4)">16V_GEN</text>
<text x="90.3" y="143.5" transform="rotate(-90 90.3 143.5)">100UF</text>
<text x="91.9" y="143.1" transform="rotate(-90 91.9 143.1)">6.3V</text>
<text x="100.2" y="143.6" transform="rotate(-90 100.2 143.6)">4.7UF</text>
<text x="110.2" y="143.5" transform="rotate(-90 110.2 143.5)">100NF</text>
<text x="120.2" y="143.5" transform="rotate(-90 120.2 143.5)">100NF</text>
<text x="130.1" y="143.5" transform="rotate(-90 130.1 143.5)">100NF</text>
<text x="140.1" y="143.5" transform="rotate(-90 140.1 143.5)">100NF</text>
<text x="111.9" y="144.7" transform="rotate(-90 111.9 144.7)">16V_GEN</text>
<text x="121.8" y="144.7" transform="rotate(-90 121.8 144.7)">16V_GEN</text>
<text x="131.8" y="144.7" transform="rotate(-90 131.8 144.7)">16V_GEN</text>
<text x="141.7" y="144.7" transform="rotate(-90 141.7 144.7)">16V_GEN</text>
<text x="162.7" y="154.1">USED ON</text>
<text x="40.5" y="170.1" transform="rotate(-90 40.5 170.1)">100UF</text>
<text x="42.1" y="169.6" transform="rotate(-90 42.1 169.6)">6.3V</text>
<text x="50.4" y="170.1" transform="rotate(-90 50.4 170.1)">100UF</text>
<text x="52.1" y="169.6" transform="rotate(-90 52.1 169.6)">6.3V</text>
<text x="60.4" y="170.2" transform="rotate(-90 60.4 170.2)">4.7UF</text>
<text x="62.1" y="168.5" transform="rotate(-90 62.1 168.5)">4V</text>
<text x="70.4" y="170.2" transform="rotate(-90 70.4 170.2)">4.7UF</text>
<text x="72" y="168.5" transform="rotate(-90 72 168.5)">4V</text>
<text x="80.3" y="170.2" transform="rotate(-90 80.3 170.2)">4.7UF</text>
<text x="82" y="168.5" transform="rotate(-90 82 168.5)">4V</text>
<text x="90.3" y="170.1" transform="rotate(-90 90.3 170.1)">100NF</text>
<text x="91.9" y="171.2" transform="rotate(-90 91.9 171.2)">16V_GEN</text>
<text x="100.2" y="170.1" transform="rotate(-90 100.2 170.1)">100NF</text>
<text x="101.9" y="171.2" transform="rotate(-90 101.9 171.2)">16V_GEN</text>
<text x="110.2" y="170.1" transform="rotate(-90 110.2 170.1)">100NF</text>
<text x="111.9" y="171.2" transform="rotate(-90 111.9 171.2)">16V_GEN</text>
<text x="120.2" y="170.1" transform="rotate(-90 120.2 170.1)">100NF</text>
<text x="121.8" y="171.2" transform="rotate(-90 121.8 171.2)">16V_GEN</text>
<text x="130.1" y="170.1" transform="rotate(-90 130.1 170.1)">100NF</text>
<text x="131.8" y="171.2" transform="rotate(-90 131.8 171.2)">16V_GEN</text>
<text x="140.1" y="170.1" transform="rotate(-90 140.1 170.1)">100NF</text>
<text x="141.7" y="171.2" transform="rotate(-90 141.7 171.2)">16V_GEN</text>
<text x="233" y="192.1">TOTAL NO. OF SHEETS</text>
</g>
<g font-size="1.2">
<text x="119.5" y="49.2">4.7K</text>
<text x="120.5" y="50.7">1%</text>
<text x="142.3" y="58.3">51K</text>
<text x="142.8" y="59.9">1%</text>
<text x="163.3" y="54.5" transform="rotate(-90 163.3 54.5)">220PF</text>
<text x="185.5" y="54.8" transform="rotate(-90 185.5 54.8)">4V</text>
<text x="29.1" y="93.1">00</text>
<text x="37.4" y="91.5">00</text>
<text x="207" y="128.6" transform="rotate(-90 207 128.6)">4V</text>
<text x="217" y="128.6" transform="rotate(-90 217 128.6)">4V</text>
<text x="227" y="128.6" transform="rotate(-90 227 128.6)">4V</text>
<text x="236.9" y="128.6" transform="rotate(-90 236.9 128.6)">4V</text>
<text x="246.9" y="128.6" transform="rotate(-90 246.9 128.6)">4V</text>
<text x="256.8" y="128.6" transform="rotate(-90 256.8 128.6)">4V</text>
<text x="101.7" y="141.9" transform="rotate(-90 101.7 141.9)">4V</text>
</g>
<g font-size="1.1">
<text x="45.7" y="42.9">P1V2</text>
<text x="61.5" y="86.5" transform="rotate(-90 61.5 86.5)">VCCINT[19..0]</text>
<text x="65.6" y="86.2" transform="rotate(-90 65.6 86.2)">VCCO_0[5..0]</text>
<text x="67.2" y="86.2" transform="rotate(-90 67.2 86.2)">VCCO_1[9..0]</text>
<text x="68.9" y="86.8" transform="rotate(-90 68.9 86.8)">VCCO_2[10..0]</text>
<text x="70.6" y="86.2" transform="rotate(-90 70.6 86.2)">VCCO_3[9..0]</text>
<text x="73.9" y="87" transform="rotate(-90 73.9 87)">VCCAUX[12..0]</text>
<text x="68.1" y="98.1" transform="rotate(-90 68.1 98.1)">GND[70..0]</text>
<text x="35.7" y="150">P1V2</text>
<text x="162.3" y="162.1">UNIVERSITY OF BRISTOL</text>
<text x="162.3" y="163.5">HIGH ENERGY PHYSICS GROUP</text>
</g>
<g font-size="1">
<text x="153.7" y="53.2" transform="rotate(-90 153.7 53.2)">16K</text>
<text x="155.2" y="52.8" transform="rotate(-90 155.2 52.8)">1%</text>
<text x="164.5" y="53.4" transform="rotate(-90 164.5 53.4)">50V</text>
</g>
<g font-size=".9">
<text x="79.1" y="43.7">P3V3</text>
<text x="73.8" y="86">IO_L1N_A24_VREF_1</text>
<text x="75.5" y="89.3">IO_L28N_VREF_1</text>
<text x="76" y="87.7">IO_L1N_VREF_3</text>
<text x="52.7" y="92.7">VFS</text>
<text x="52.7" y="91">VBATT</text>
<text x="75.5" y="92.7">IO_L53N_VREF_1</text>
<text x="75.5" y="94.3">IO_L57N_VREF_3</text>
<text x="75.5" y="91">IO_L31N_VREF_3</text>
<text x="75.5" y="96">IO_L83N_VREF_3</text>
<text x="135.5" y="125.1">P3V3</text>
</g>
</svg>
